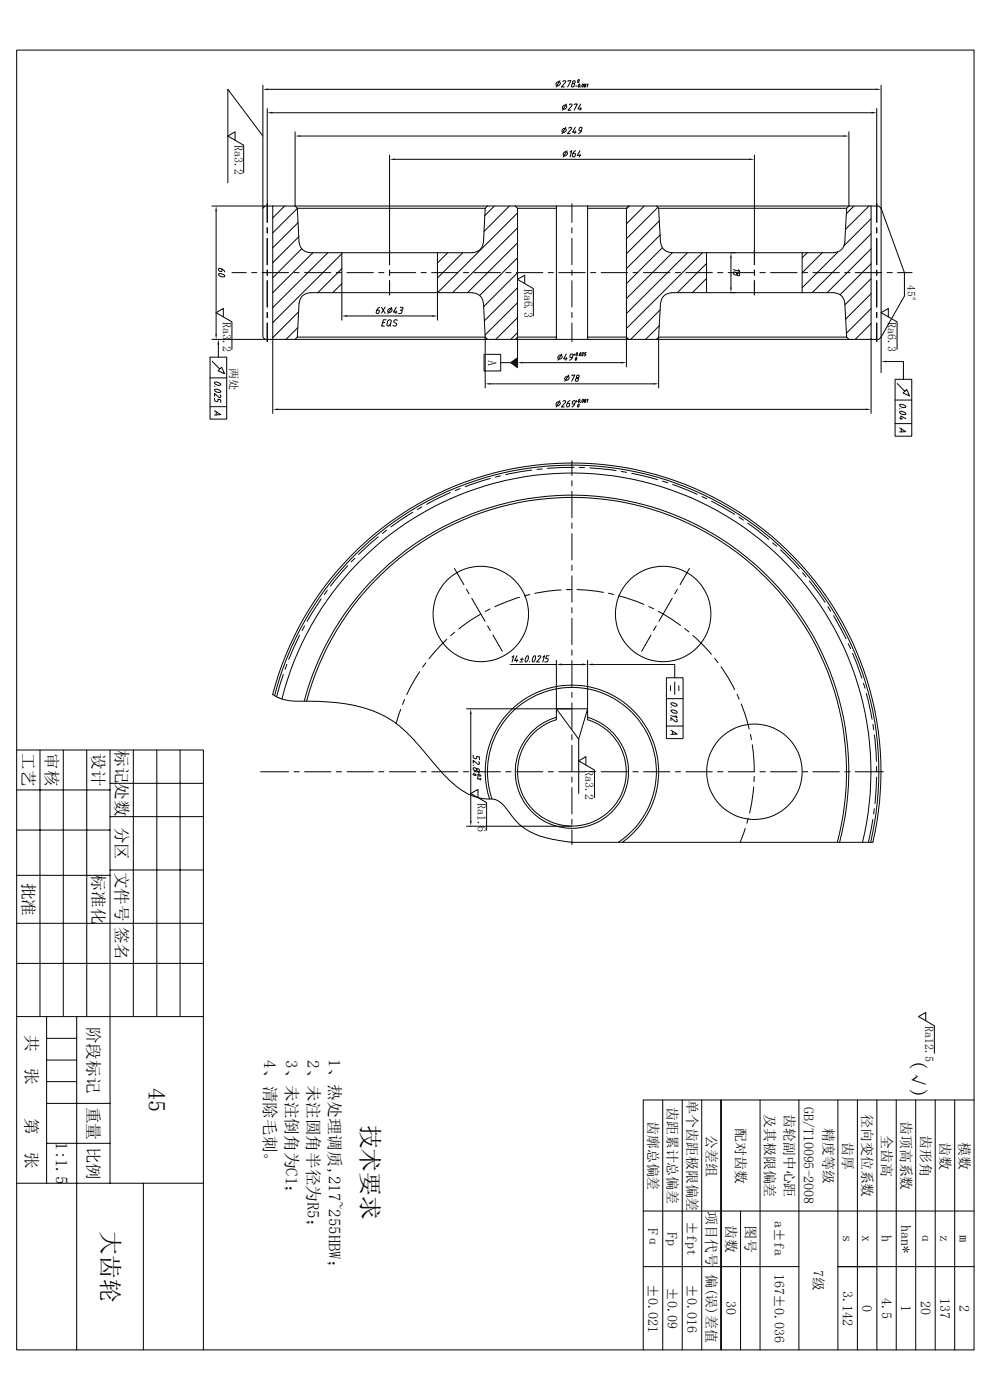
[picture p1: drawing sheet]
<svg xmlns="http://www.w3.org/2000/svg" width="297mm" height="420mm" viewBox="0 0 297 420" stroke-linecap="round" stroke-linejoin="round" font-family="sans-serif">
<g fill="none" stroke="#000" stroke-width=".3">
<path d="M5 15h286.9v390h-286.9zM78.8 25.6v36.9M80.1 32.6v34.1M80.3 26.8h182.2M81.7 33.8h179.5M88.4 39.5v22.3h57.7M167 24.7l.5-.2a.62 .62 0 0 1 .1 1 .62 .62 0 0 1-1-.3zM167.8 24.2l-1.1 1.9M168.7 24.5l.4-.3 .4 .2-1.2 1.7h.8M168.8 38.7l.6-.2a.63 .63 0 0 1 0 1.1 .63 .63 0 0 1-1-.6zM169.6 38.2l-1.2 1.9M169.8 31.2l-1.2 1.9"/>
<path d="M170.2 24.4l.1-.2h.8l-1 1.9M170.5 38.5l.4-.3 .4 .2-1.2 1.7h.8M170.6 31.5l.5-.3 .4 .2-1.3 1.7h.9M171.8 24.3l-.2 .5 .4 .3a.62 .62 0 0 1 .1 .7 .62 .62 0 0 1-.7 .3 .77 .77 0 0 1 0-.8 .77 .77 0 0 1 .8-.4l.2-.6zM172.2 31.4v-.2h.8l-.9 1.9M172.4 38.2l-.8 1.5h1.1M172.5 39.2l-.2 .9M172.6 25.8h.4M173.4 23.9a.51 .51 0 0 1 .1 .5 .51 .51 0 0 1-.4 .4zM173.5 25.3l.1-.1a.51 .51 0 0 1 .2 .6 .51 .51 0 0 1-.4 .3zM174 26.1h-.1M174 31.2l-.8 1.5h1.1"/>
<path d="M174.1 32.3l-.2 .8M174.2 39.2h-.6v-.7l.6-.3 .3 .3a1.59 1.59 0 0 1-1.1 1.6M174.5 25.4l.2-.2a.51 .51 0 0 1 .1 .6 .51 .51 0 0 1-.4 .3zM175.3 25.2l-.1 .3 .3 .3-.4 .3v-.4l.5-.3zM176 25.4l.2-.2-.2 .9M254.4 39.5v22.3h-57.6M262.8 32.6v34.1M264.1 25.6v36.9l7 19.3v7l-7 12.3v10.7M70.4 42v-2.5l-2.1 1.3 4.7 2.8v8.2M78.8 40.8l-10.5-14v28M90 40.8h162.9M116.8 46.6v32.8"/>
<path d="M118.3 47.8h106.2M169.1 45.7a.56 .56 0 0 1 .9 0 .56 .56 0 0 1-.2 .9 .57 .57 0 0 1-1 0 .57 .57 0 0 1 .3-.9zM170 45.2l-1.2 1.9M170.9 45.6l.5-.4-.5 1.9M172.6 45.2l-.9 .8-.2 .8 .4 .3 .4-.2 .2-.7-.7-.2M173.8 45.2l-.8 1.5h1.1M173.9 46.2l-.2 .9M226.1 46.6v32.8M63.5 61.8h15.9M64.8 63.4v36.8M80.1 68.3v1.6M80.1 71.5v7.9"/>
<path d="M81.7 61.8v40h6.7l.7-.7M81.7 61.8h6.7l.7 .7M81.7 61.8h-2.3l-.6 .7v38.6l.6 .7h2.3v22.2M85.3 61.8l-3.6 3.6M89.1 62.5h56.3M89.1 62.5l.5 10.1M89.1 62.5l-7.4 7.3M89.3 66.8l-7.6 7.5M89.5 71l-7.8 7.8M89.7 72.6a3.3 3.3 0 0 0 3.3 3.2M90.4 74.6l-8.7 8.7M93 75.8h48.6"/>
<path d="M93.8 75.8l-12.1 12M98.3 75.8l-16.6 16.5M102.4 75.8v12h28.7M102.4 76.1l-20.7 20.7M131.1 75.8v12h10.5a3.3 3.3 0 0 1 3.3 3.2M134.2 75.8l-3.1 3.1M138.7 75.8l-7.6 7.6M144.9 72.6a3.3 3.3 0 0 1-3.3 3.2M145.4 62.5l-.5 10.1M148.2 61.8l-2.9 2.9M152.7 61.8l-7.6 7.6M154.4 61.8l.7 .7v38.6l-.7 .7h-8.3l-.7-.7"/>
<path d="M154.4 61.8h-8.3l-.7 .7M154.4 61.8h34M155.1 62.5h11.7M155.1 63.9l-24 23.9M155.1 68.4l-19.5 19.4M155.1 72.9l-15 14.9M155.1 77.3l-11.3 11.3M166.8 61.8v40M171.4 61.1v5.6M171.4 68.3v1.6M171.4 71.5v7.9M176.1 62.5h11.6"/>
<path d="M176.1 61.8v40M188.4 61.8l-.7 .7v38.6l.7 .7h8.4l.6-.7M188.4 61.8h8.4l.6 .7M188.6 61.8l-.9 .9M193.1 61.8l-5.4 5.3M197.1 62.2l-9.4 9.4M197.4 62.5l.6 10.1a3.3 3.3 0 0 0 3.3 3.2M197.4 62.5h56.3M197.6 66.3l-9.9 9.8M197.8 70.5l-10.1 10.1M198.5 74.3l-10.8 10.8M201.3 75.8h48.6"/>
<path d="M201.5 75.8l-13.8 13.8M206 75.8l-18.3 18.3M210.5 75.8l-22.8 22.8M211.8 75.8v12h-10.5a3.3 3.3 0 0 0-3.3 3.2l-.6 10.1M211.8 79l-8.8 8.8M219.1 77.4v8.8M240.4 75.8v12h-28.6M241.9 75.8l-1.5 1.5M246.4 75.8l-6 6h1.7M251.2 75.6l-10.8 10.7M253.7 62.5l-.5 10.1a3.3 3.3 0 0 1-3.3 3.2M255.9 61.8l-2.2 2.3"/>
<path d="M260.4 61.8l-7 7M261.1 61.8v40h-6.7l-.7-.7M261.1 61.8h-6.7l-.7 .7M261.1 61.8h2.3l.7 .7v38.6l-.7 .7h-2.3v22.2M261.1 65.6l-8.2 8.1M261.1 70.1l-17.7 17.7M261.1 74.6l-13.2 13.2M261.1 79.1l-9.3 9.3M262.8 68.3v1.6M262.8 71.5v7.9M65.6 82.1h.5a.98 .98 0 0 1 1.2 .9 1.28 1.28 0 0 1-1.8-.8zM66.5 80.8v.6h-.7l-.3-.3v-.4l.4-.2 .9 .4 .6 .7"/>
<path d="M66.9 95v-2.5l-2.1 1.3 4.7 2.8v8.2M69.5 81.8h4.3M75.4 81.8h1.6M78.6 81.8h7.9M80.1 81v1.6M80.1 84.2v7.9M80.1 93.7v1.6M80.1 96.9v5.6M88.1 81.8h1.6M89.2 98.3l-3.5 3.5M89.5 93.6l-7.8 7.7M89.6 91l-.5 10.1"/>
<path d="M89.7 91a3.3 3.3 0 0 1 3.3-3.2h9.4v8.3M91.3 81.8h7.9M100.8 81.8h1.6M102.4 80.6l-7.1 7.2M102.4 85.1l-2.7 2.7M104 81.8h7.9M104 94.8h25.5M113.5 81.8h1.6M113.8 92.2l-.9 .8-.2 .7 .2 .4 .6-.2 .2-.5-.1-.3-.6-.1M114.3 92.2l1.1 1.8M114.7 96.8h.6M115.4 92.1l-1.1 1.8"/>
<path d="M115.7 95.9h-.8l-.5 1.9h.8M116.4 96.1l.5-.2 .3 .2 .1 .3-.4 1.2-.7 .2-.2-.6zM116.5 92.7l.2-.1a.61 .61 0 0 1 .8 .5 .61 .61 0 0 1-.7 .7 .56 .56 0 0 1-.6-.5 .56 .56 0 0 1 .3-.6zM116.6 97.4l.5 .4M116.7 81.8h7.9M116.8 81v1.6M116.8 84.2v4.3M117.4 92.2l-1.2 1.9M118.7 92.2l-.8 1.4h1.1M118.8 93.3l-.2 .8M119.1 96.1a.62 .62 0 0 0-.7-.2 .62 .62 0 0 0-.3 .7l.6 .4a.57 .57 0 0 1-.1 .8 .57 .57 0 0 1-.8-.2M120 93l.5 .3-.1 .5-.3 .2-.6 .1"/>
<path d="M120 92.2h.6a.46 .46 0 0 1 .1 .6 .46 .46 0 0 1-.5 .2M126.2 81.8h1.6M129.4 81.8h7.9M131.1 87.8v8.3M138.9 81.8h1.6M142.1 81.8h7.9M144.9 91l.5 10.1M151.6 81.8h1.6M154.8 81.8h7.9M155.1 95.3l-6.5 6.5M155.1 99.8l-2 2M155.1 81.8l-10.2 10.2"/>
<path d="M155.1 86.3l-9.9 10M155.1 90.8l-9.7 9.7M157.3 85v-2.5l-2.2 1.3 4.8 2.8v8.2M164.3 81.8h1.6M167.5 81.8h7.9M171.4 81v1.6M171.4 84.2v7.9M171.4 93.7v1.6M171.4 96.9v5.6M177 81.8h1.6M180.2 81.8h7.9M189.7 81.8h1.6"/>
<path d="M192.9 81.8h7.9M197.6 97.7l-4.1 4.1M197.9 93l-8.9 8.8M202.4 81.8h1.6M205.6 81.8h7.9M211.8 83.5l-4.3 4.3M215.1 81.8h1.6M218.2 81.8h8M219.1 87.8h1.2M219.8 81.7a.79 .79 0 0 1 .8 .1 .79 .79 0 0 1 .4 .7l.1 .2a.45 .45 0 0 0 .6-.4 .45 .45 0 0 0-.5-.5 .45 .45 0 0 0-.4 .5 .65 .65 0 0 1-.7 .1 .65 .65 0 0 1-.3-.7zM219.8 80.9l1.9 .5-.4-.5M226.1 81v1.6"/>
<path d="M226.1 84.2v4.3M227.8 81.8h1.6M230.9 81.8h8M240.4 87.8h9.5a3.3 3.3 0 0 1 3.3 3.2l.5 10.1M243.6 81.8h8M253.2 81.8h1.6M256.3 81.8h8M261.1 83.6l-7.9 7.8M261.1 88.1l-7.7 7.6M261.1 92.6l-7.4 7.3M261.1 97.1l-4.8 4.7M262.8 81v1.6"/>
<path d="M262.8 84.2v7.9M262.8 93.7v1.6M262.8 96.9v5.6M265.9 81.8h1.6M266.2 95v-2.5l-2.1 1.3 4.8 2.8v8.2M269 81.8h4.3M62.9 107.1h5v18.6h-5zM62.9 113.4h5M63.5 101.8h15.9M63.6 108.4l2.3 2.3 .5-.5 .9 1.9-1.9-.8 .5-.6M64.3 119.5v.6l.6 .4 .3-.1 .1-.6 .9 .2v.7M64.3 115.9l.1 .1"/>
<path d="M64.4 114.6h.5a1.43 1.43 0 0 1 1.3 .8 1.11 1.11 0 0 1-1.8-.8zM64.4 116.8h.5a1.33 1.33 0 0 1 1.3 .8 1.08 1.08 0 0 1-1.2 .1 1.08 1.08 0 0 1-.6-.9zM65.4 103.4v3.7M65.9 118.4l.3 .5-.2 .4-1.7-1.3v.9M88.4 101.8h57.7M89.1 101.1h56.3M145.1 106.3h5v5h-5zM145.4 101.1v15.3M147 115.1h48.9M150.1 108.8h3M153.1 108.8l2-1.5v3zM154.4 101.8h34"/>
<path d="M156.6 108.8h29.6M166.8 101.1h-11.7v9M167.5 106.7a.57 .57 0 0 1 .9 0 .57 .57 0 0 1-.3 .9 .57 .57 0 0 1-.9 0 .57 .57 0 0 1 .3-.9zM168.4 106.2l-1.2 1.9M169.6 113l.2-.1a.61 .61 0 0 1 .8 .6 .61 .61 0 0 1-.8 .6 .56 .56 0 0 1-.6-.5 .56 .56 0 0 1 .4-.6zM169.7 106.2l-.7 1.5h1M169.8 107.2l-.3 .9M170.5 112.5l-1.2 1.9M171.4 112.7l.1-.2h.8l-1 1.9M171.5 107.2l-.7-.1 .1-.6 .6-.3 .2 .5a1.52 1.52 0 0 1-1 1.4M171.8 106.4h.5M172.1 106.2l-.1 .4"/>
<path d="M172.6 107.3l.1-.1a.48 .48 0 0 1 .1 .5 .48 .48 0 0 1-.4 .4zM172.8 112.8v.5l.4 .1a.57 .57 0 0 1 0 .8 .57 .57 0 0 1-.8 0 .94 .94 0 0 1 1-1 .41 .41 0 0 0 .1-.6 .41 .41 0 0 0-.7 .2zM172.9 105.8a.51 .51 0 0 1 .1 .5 .51 .51 0 0 1-.4 .4zM173.3 106.7h.1M173.5 119.8h.1a.51 .51 0 0 1 .2 .5 .51 .51 0 0 1-.4 .4zM173.9 105.8a.5 .5 0 0 1 .2 .5 .5 .5 0 0 1-.4 .4zM174.5 105.9h.5l-.7 .8h.5M174.6 119.8h.1a.51 .51 0 0 1 .1 .5 .51 .51 0 0 1-.4 .4zM175.4 119.8a.26 .26 0 0 0-.2 .3 .26 .26 0 0 0 .3 .2l-.1 .3-.3 .1v-.4l.5-.3zM175.7 105.8h-.4l-.1 .4 .4 .2-.6 .3M176 120l.2-.2-.2 .9M176.1 101.1h11.6v9"/>
<path d="M196.8 101.8h57.6M197.4 101.1h56.3M197.4 101.1v15.3M261.1 101.6l-.3 .2M265.6 108.5h5.2v5.3M268.3 113.8h5v17.1h-5zM268.9 115.1l2.3 2.3 .5-.6 .9 2-1.9-.9 .5-.5M62.9 122h5M64.3 123.2l1.9 1.2-1.9 .1M64.8 123.6v.9M83.3 122.8h176.2M167 120.6l.6-.1a.63 .63 0 0 1 0 1.1 .63 .63 0 0 1-.9-.6z"/>
<path d="M167.8 120.2l-1.1 1.9M168.7 120.4l.4-.2 .4 .2-1.2 1.7h.8M170.8 120.2l-.7 .6-.3 1.2a.64 .64 0 0 0 .8-.2 .64 .64 0 0 0 .1-.7l-.6-.1M171.4 138.2v4.4M172.3 121.2h-.7l-.1-.3 .1-.5 .4-.2 .5 .2-.1 .2a1.58 1.58 0 0 1-1 1.5M172.6 120.4h.4M172.8 120.2l-.1 .4M173.4 121.2a.51 .51 0 0 1 .2 .5 .51 .51 0 0 1-.5 .4zM174 120.6l-.1 .1M268.3 120h5M268.3 127.1h5M269.6 128.4l1.9 1.1-1.9 .1"/>
<path d="M269.6 122.6h.1M269.6 125.4l.8 .2M269.7 121.4l.5-.1a1.33 1.33 0 0 1 1.3 .8 1.21 1.21 0 0 1-1.8-.7zM269.7 123.4h.5a1.28 1.28 0 0 1 1.3 .8 1.11 1.11 0 0 1-1.8-.8zM270.1 128.7v.8M271.5 125.6l-1.5-.8v1.1M115.9 159l-1.3 1M123.7 153.7l-6.6 4.4M126.4 152.1l-1.3 .8M135 147.8l-7.2 3.5M137.9 146.6l-1.5 .6M146.9 143.6l-7.5 2.4"/>
<path d="M150 142.7l-1.5 .4M159.3 141l-7.7 1.4M162.5 140.7l-1.5 .1M171.4 144.2v1.6M171.4 147.4v7.9M171.4 156.9v1.6M172 140.2l-7.9 .3M173.6 140.3h1.6M176.8 140.4l7.9 .8M186.2 141.4l1.6 .3M189.4 142l7.7 1.9M198.6 144.4l1.5 .4"/>
<path d="M201.6 145.3l7.4 3M210.4 149l1.4 .6M213.3 150.4l6.8 3.9M221.5 155.2l1.3 .8M224.1 156.9l6.3 4.9M96.3 179.7l-4.3 6.7M98.1 177.1l-.9 1.3M104.2 169.8l-5.1 6M106.4 167.5l-1.2 1.1M113.4 161l-5.9 5.3M136.2 170.5l2.8 4.9M139.8 176.7l.8 1.4"/>
<path d="M141.4 179.5l4 6.9M155.7 179.2l-7.4 2.8M158.8 178.4l-1.6 .4M168.2 177l-4.3 .4-3.6 .6M171.4 176.9h-1.6M171.4 160.1v7.9M171.4 169.6v1.6M171.4 172.8v7.9M172.9 176.9l3.1 .1 4.8 .7M182.4 178l1.5 .4M185.5 178.7l7.5 2.6M201.5 179.5l-4 6.9"/>
<path d="M203 176.7l-.8 1.4M206.6 170.5l-2.8 4.9M231.6 162.9l1.2 1M233.9 165l5.6 5.6M240.5 171.8l1.1 1.3M242.6 174.3l4.7 6.4M86 199.3l-.6 1.5M89.8 190.6l-3.3 7.2M91.3 187.8l-.7 1.4M127.6 198.9l-.9 1.3M133.9 191.8l-5.3 5.8M136.3 189.7l-1.2 1"/>
<path d="M144.1 184.2l-2.7 1.6-3.9 2.9M146.1 187.7l.8 1.4M146.9 182.7l-1.4 .7M147.7 190.5l2.8 4.9M152.9 199.3h13.9M153.5 197.1l.5-.4-.5 1.9M155 196.7l-.8 1.5h1M155 197.8l-.2 .8M155.8 198.6h.8M156 197.8h.8M156.5 197.4l-.2 .8M157.9 196.8l.2-.1a1.08 1.08 0 0 1-.7 1.8l.1-.9z"/>
<path d="M158.8 198.5l-.1 .1M160 196.9l.2-.2a1.08 1.08 0 0 1-.6 1.8v-.7zM161.2 197l.6-.3 .3 .3-1.3 1.6h.9M162.7 197.1l.5-.4-.5 1.9M164.5 196.7h-.7l-.2 .9 .7 .1v.3l-.3 .5-.7 .1M166.8 198.1v14.5l6.6 9.1 2.7-9.1v-14.5M168.3 199.3h6.2M171.4 182.3v1.6M171.4 185.5v7.9M171.4 195v1.6M171.4 198.2v7.9M177.6 199.3h24.6v4"/>
<path d="M194.4 181.9l1.5 .7M195.1 190.5l-2.8 4.9M196.7 187.7l-.8 1.4M197.3 183.4l4.2 2.5 2.5 1.7M205.2 188.6l1.3 1M207.6 190.6l3.2 3 2.4 2.7M214.2 197.5l1 1.3M248.1 182l.9 1.3M249.8 184.7l3.8 6.9M254.3 193.1l.6 1.5M255.5 196l2.8 7.5M82.3 208.7a92 92 0 0 1 111.1-66.5 92 92 0 0 1 67.5 110.5"/>
<path d="M84.5 209.7a89.6 89.6 0 0 1 108.4-65.2 89.6 89.6 0 0 1 65.6 108.2M84.9 202.3l-2 6.7M91.2 210.4a83 83 0 0 1 101.4-59.1 83 83 0 0 1 59 101.4M91.9 210.4a82.3 82.3 0 0 1 100.7-58.4 82.3 82.3 0 0 1 58.4 100.7M120.1 212.8l-1.4 4.2M121.2 209.8l-.5 1.5M125.8 201.5l-3.9 6.9M139.8 212.6h31.6M141.1 214.2v32.1M166.8 212.6h9.3v3.3a16.3 16.3 0 0 1 8.6 25.1 16.3 16.3 0 0 1-26.6 0 16.3 16.3 0 0 1 8.7-25.1zM166.8 215.2a17 17 0 0 0-9.3 26.1 17 17 0 0 0 27.8 0 17 17 0 0 0-9.2-26.1M171.4 207.7v1.6"/>
<path d="M171.4 210.9v7.9M199.7 203.3h5v18.3h-5zM199.7 209.6h5M199.7 217.8h5M201 205.7v1.5M201.1 214.7l1.8 .5-.4-.5M201.1 219.1l1.8 1.1-1.8 .1M201.1 212.1l.1 .1M201.1 213.1l.3-.1a1.11 1.11 0 0 1 1.5 .9 1.26 1.26 0 0 1-1.8-.8zM201.2 210.9l.2-.1a1.17 1.17 0 0 1 1.5 1 1.17 1.17 0 0 1-1.7-.9zM201.6 219.4v.9M202.2 204.6v3.7"/>
<path d="M202.7 215.7l.2 .5-.2 .4-1.6-1.3v.9M203.5 205.7v1.5M216.1 200.1l2.1 3.1 2 3.7M220.9 208.3l.6 1.4M222.2 211.2l1.1 3 1.2 4.5M258.8 205l.4 1.5M259.6 208l1.8 7.8M261.6 217.3l.2 1.6M5 225h56v180M5 237h28M12 225v80M19 225v80"/>
<path d="M26 225v80M33 235h28M33 225v130M40 225v80M47 225v80M54 225v80M78.1 231.5h8.4M88.1 231.5h1.6M91.3 231.5h7.9M100.8 231.5h1.6M104 231.5h7.9M113.5 231.5h1.6"/>
<path d="M116.7 231.5h7.9M126.2 231.5h1.6M129.4 231.5h7.9M138.9 231.5h1.6M141.8 232.2l.9 .2a.51 .51 0 0 1-.6 .2 .51 .51 0 0 1-.3-.4zM141.8 230.4a.76 .76 0 0 1 .9 0 .76 .76 0 0 1 .3 .8l.4 .2a.46 .46 0 0 0 .2-.6 .46 .46 0 0 0-.6-.2 .46 .46 0 0 0-.3 .5l-.7-.1zM141.8 226.6l.1 .6 .6 .4 .4-.2v-.5l.8 .2v.8M141.8 229.5l.1 .1M142.1 231.5h7.9M143.2 233h.1M143.2 232.4l.9 .2a.51 .51 0 0 1-.5 .2 .51 .51 0 0 1-.4-.4zM143.3 239.3v-2.5l-2.2 1.2 4.7 2.8v8.2"/>
<path d="M143.3 231.7l.4 .1M143.4 228.5l.3 .6-.3 .2-1.6-1.2v.8M143.5 231.6v.4M144 233.5l.1 .4-.9-.6v.4M146.7 239.7a26 26 0 0 1 14.1-31.9 26 26 0 0 1 33.2 10.8 26 26 0 0 1-7.5 34.1M147.4 239.7a25.3 25.3 0 0 1 13.9-31.4 25.3 25.3 0 0 1 32.4 11.1 25.3 25.3 0 0 1-8.4 33.3M151.6 231.5h1.6M154.8 231.5h7.9M164.3 231.5h1.6M167.5 231.5h7.9M171.4 220.4v1.6M171.4 223.6v7.9"/>
<path d="M171.4 233.1v1.6M171.4 236.3v7.9M173.4 221.7v16.3M175.6 229.5v-2.5l-2.2 1.3 4.8 2.7v8.3M177 231.5h1.6M180.2 231.5h7.9M189.7 231.5h1.6M192.9 231.5h7.9M202.4 231.5h1.6M205.6 231.5h7.9M215.1 231.5h1.6M218.2 231.5h8"/>
<path d="M224.9 220.3l.3 1.6M225.5 223.4l.6 8M225.9 236.1l-1.2 7.8M226.1 232.9l-.1 1.6M227.8 231.5h1.6M230.9 231.5h8M240.5 231.5h1.6M243.6 231.5h8M253.2 231.5h1.6M256.3 231.5h8.5M262 220.5l.7 7.9M262.7 233.1l-.4 7.9"/>
<path d="M262.7 230v1.6M5 249h28M33 245h28M139.8 247.9h31.6M171.4 245.8v1.6M171.4 249v4.4M223.4 248.5l-1.6 4.2M224.2 245.4l-.3 1.6M261.6 252.7a92.6 92.6 0 0 0-68-111.1 92.6 92.6 0 0 0-111.9 66.8l2.3 1.1 2.5 .7 11.8 .4 6.9 .8 6.6 1.9 3 1.3a37.1 37.1 0 0 1 12 10.5l5.9 7 3 2.8a16.8 16.8 0 0 0 12.5 4.9l2.2 1.2 4.3 5.4 1.8 1.6a24.7 24.7 0 0 0 12.4 4.3l2.5 .4h90.2M261.6 245.8l-1.3 6.9M262 242.6l-.2 1.6M5 277h56"/>
<path d="M5 262.6h28M33 261h28M5 289h56M5 305h56M14 305v50M14 318h9M14 311.5h9M23 305v100M277.5 306.2v-2.5l-2.2 1.3 4.7 2.7v8.3M14 331h19M14 324.5h9M198.6 330v75"/>
<path d="M204.5 330v75M210.3 330v75M216.1 330v75M227.8 330v75M239.4 330v75M251.1 330v75M257 330v75M262.8 330v75M268.6 330v75M274.4 330v75M280.3 330v75M286.1 330v75"/>
<path d="M291.9 330h-99.1v75M5 355h56M14 343h19M43 355v50M192.8 380h46.6M192.8 363.3h99.1M222 363.3v41.7M262.8 380h-11.7h40.8"/>
<circle cx="169.2" cy="32.2" r=".62"/>
<circle cx="144.1" cy="184.2" r="14.3"/>
<circle cx="198.7" cy="184.2" r="14.3"/>
<circle cx="226.1" cy="231.5" r="14.3"/>
</g>
<g fill="#000">
<path d="M78.8 26.8l1.5-.3v.6zM80.1 33.8l1.6-.3v.6zM261.2 33.5l1.6 .3-1.6 .3zM262.5 26.5l1.6 .3-1.6 .3zM88.4 40.8l1.6-.2v.5zM116.8 47.8l1.5-.3v.5zM224.5 47.5l1.6 .3-1.6 .2zM252.9 40.6l1.5 .2-1.5 .3zM64.8 61.8l.2 1.6h-.5zM219.1 75.8l.2 1.6h-.5zM102.4 94.8l1.6-.3v.6zM129.5 94.5l1.6 .3-1.6 .3z"/>
<path d="M218.8 86.2h.5l-.2 1.6zM64.5 100.2h.5l-.2 1.6zM65.4 101.8l.3 1.6h-.5zM145.4 115.1l1.6-.2v.5zM153.1 108.8l2-1.5v3zM155.1 108.8l1.5-.3v.6zM186.2 108.5l1.5 .3-1.5 .3zM195.9 114.9l1.5 .2-1.5 .3zM264.1 108.5l1.5-.3v.5zM81.7 122.8l1.6-.2v.5zM259.5 122.6l1.6 .2-1.6 .3zM166.8 199.3l1.5-.2v.5z"/>
<path d="M174.5 199.1l1.6 .2-1.6 .3zM176.1 199.3l1.5-.2v.5zM141.1 212.6l.3 1.6h-.6zM140.8 246.3h.6l-.3 1.6z"/>
</g>
<g font-size="7.2">
<text x="44.5" y="326.4" transform="rotate(90 44.5 326.4)">45</text>
<text x="108.5" y="337.3" transform="rotate(90 108.5 337.3)">技术要求</text>
<text x="30.5" y="369.3" transform="rotate(90 30.5 369.3)">大齿轮</text>
</g>
<text font-size="6" x="273.2" y="317.8" transform="rotate(90 273.2 317.8)">(√)</text>
<g font-size="5">
<text x="6.7" y="226" transform="rotate(90 6.7 226)">工艺</text>
<text x="13.7" y="226" transform="rotate(90 13.7 226)">审核</text>
<text x="27.7" y="226" transform="rotate(90 27.7 226)">设计</text>
<text x="34.7" y="225" transform="rotate(90 34.7 225)">标记处数 分区 文件号 签名</text>
<text x="27.7" y="262.3" transform="rotate(90 27.7 262.3)">标准化</text>
<text x="6.7" y="264.8" transform="rotate(90 6.7 264.8)">批准</text>
<text x="7.7" y="310.5" transform="rotate(90 7.7 310.5)">共　张</text>
<text x="26.2" y="308" transform="rotate(90 26.2 308)">阶段标记</text>
<text x="98.6" y="317.8" transform="rotate(90 98.6 317.8)">1、热处理调质,217~255HBW；</text>
<text x="79.2" y="318.1" transform="rotate(90 79.2 318.1)">4、清除毛刺。</text>
<text x="85.6" y="318" transform="rotate(90 85.6 318)">3、未注倒角为C1；</text>
<text x="92.1" y="318" transform="rotate(90 92.1 318)">2、未注圆角半径为R5；</text>
<text x="7.7" y="335.5" transform="rotate(90 7.7 335.5)">第　张</text>
<text x="26.2" y="332" transform="rotate(90 26.2 332)">重量</text>
<text x="16.7" y="342.7" transform="rotate(90 16.7 342.7)">1:1.5</text>
<text x="26.2" y="344" transform="rotate(90 26.2 344)">比例</text>
</g>
<g font-size="4.2">
<text x="205.9" y="330" transform="rotate(90 205.9 330)">单个齿距极限偏差</text>
<text x="200.1" y="332.1" transform="rotate(90 200.1 332.1)">齿距累计总偏差</text>
<text x="229.2" y="334.1" transform="rotate(90 229.2 334.1)">及其极限偏差</text>
<text x="235.1" y="334.1" transform="rotate(90 235.1 334.1)">齿轮副中心距</text>
<text x="240.9" y="332.1" transform="rotate(90 240.9 332.1)">GB/T10095-2008</text>
<text x="258.4" y="334.1" transform="rotate(90 258.4 334.1)">径向变位系数</text>
<text x="194.3" y="336.2" transform="rotate(90 194.3 336.2)">齿廓总偏差</text>
<text x="211.7" y="340.4" transform="rotate(90 211.7 340.4)">公差组</text>
<text x="220.5" y="338.3" transform="rotate(90 220.5 338.3)">配对齿数</text>
<text x="246.8" y="338.3" transform="rotate(90 246.8 338.3)">精度等级</text>
<text x="264.2" y="340.4" transform="rotate(90 264.2 340.4)">全齿高</text>
<text x="270.1" y="336.2" transform="rotate(90 270.1 336.2)">齿顶高系数</text>
<text x="275.9" y="340.4" transform="rotate(90 275.9 340.4)">齿形角</text>
<text x="252.6" y="342.5" transform="rotate(90 252.6 342.5)">齿厚</text>
<text x="281.7" y="342.5" transform="rotate(90 281.7 342.5)">齿数</text>
<text x="287.6" y="342.5" transform="rotate(90 287.6 342.5)">模数</text>
<text x="211.7" y="363.3" transform="rotate(90 211.7 363.3)">项目代号</text>
<text x="194.3" y="368.5" transform="rotate(90 194.3 368.5)">Fα</text>
<text x="200.1" y="369.6" transform="rotate(90 200.1 369.6)">Fp</text>
<text x="205.9" y="366.4" transform="rotate(90 205.9 366.4)">±fpt</text>
<text x="217.6" y="367.5" transform="rotate(90 217.6 367.5)">齿数</text>
<text x="223.4" y="367.5" transform="rotate(90 223.4 367.5)">图号</text>
<text x="232.2" y="366.4" transform="rotate(90 232.2 366.4)">a±fa</text>
<text x="252.6" y="370.6" transform="rotate(90 252.6 370.6)">s</text>
<text x="258.4" y="370.6" transform="rotate(90 258.4 370.6)">x</text>
<text x="264.2" y="370.6" transform="rotate(90 264.2 370.6)">h</text>
<text x="270.1" y="367.5" transform="rotate(90 270.1 367.5)">han*</text>
<text x="275.9" y="369.6" transform="rotate(90 275.9 369.6)">α</text>
<text x="281.7" y="370.6" transform="rotate(90 281.7 370.6)">z</text>
<text x="287.6" y="370.6" transform="rotate(90 287.6 370.6)">m</text>
<text x="211.7" y="382.1" transform="rotate(90 211.7 382.1)">偏(误)差值</text>
<text x="232.2" y="382.1" transform="rotate(90 232.2 382.1)">167±0.036</text>
<text x="243.8" y="381" transform="rotate(90 243.8 381)">7级</text>
<text x="194.3" y="385.2" transform="rotate(90 194.3 385.2)">±0.021</text>
<text x="200.1" y="386.2" transform="rotate(90 200.1 386.2)">±0.09</text>
<text x="205.9" y="385.2" transform="rotate(90 205.9 385.2)">±0.016</text>
<text x="252.6" y="387.3" transform="rotate(90 252.6 387.3)">3.142</text>
<text x="264.2" y="389.3" transform="rotate(90 264.2 389.3)">4.5</text>
<text x="281.7" y="389.3" transform="rotate(90 281.7 389.3)">137</text>
<text x="217.6" y="390.4" transform="rotate(90 217.6 390.4)">30</text>
<text x="258.4" y="391.4" transform="rotate(90 258.4 391.4)">0</text>
<text x="270.1" y="391.4" transform="rotate(90 270.1 391.4)">1</text>
<text x="275.9" y="390.4" transform="rotate(90 275.9 390.4)">20</text>
<text x="287.6" y="391.4" transform="rotate(90 287.6 391.4)">2</text>
</g>
<g font-size="3.6">
<text x="70.3" y="43.6" transform="rotate(90 70.3 43.6)">Ra3.2</text>
<text x="157.1" y="86.6" transform="rotate(90 157.1 86.6)">Ra6.3</text>
<text x="66.8" y="96.6" transform="rotate(90 66.8 96.6)">Ra3.2</text>
<text x="266.1" y="96.6" transform="rotate(90 266.1 96.6)">Ra6.3</text>
<text x="146.4" y="107.9" transform="rotate(90 146.4 107.9)">A</text>
<text x="175.4" y="231" transform="rotate(90 175.4 231)">Ra3.2</text>
<text x="143.1" y="240.8" transform="rotate(90 143.1 240.8)">Ra1.6</text>
<text x="277.3" y="307.7" transform="rotate(90 277.3 307.7)">Ra12.5</text>
</g>
<g font-size="3.3">
<text x="272" y="85.5" transform="rotate(90 272 85.5)">45°</text>
<text x="68.9" y="110.4" transform="rotate(90 68.9 110.4)">两处</text>
</g>
</svg>
